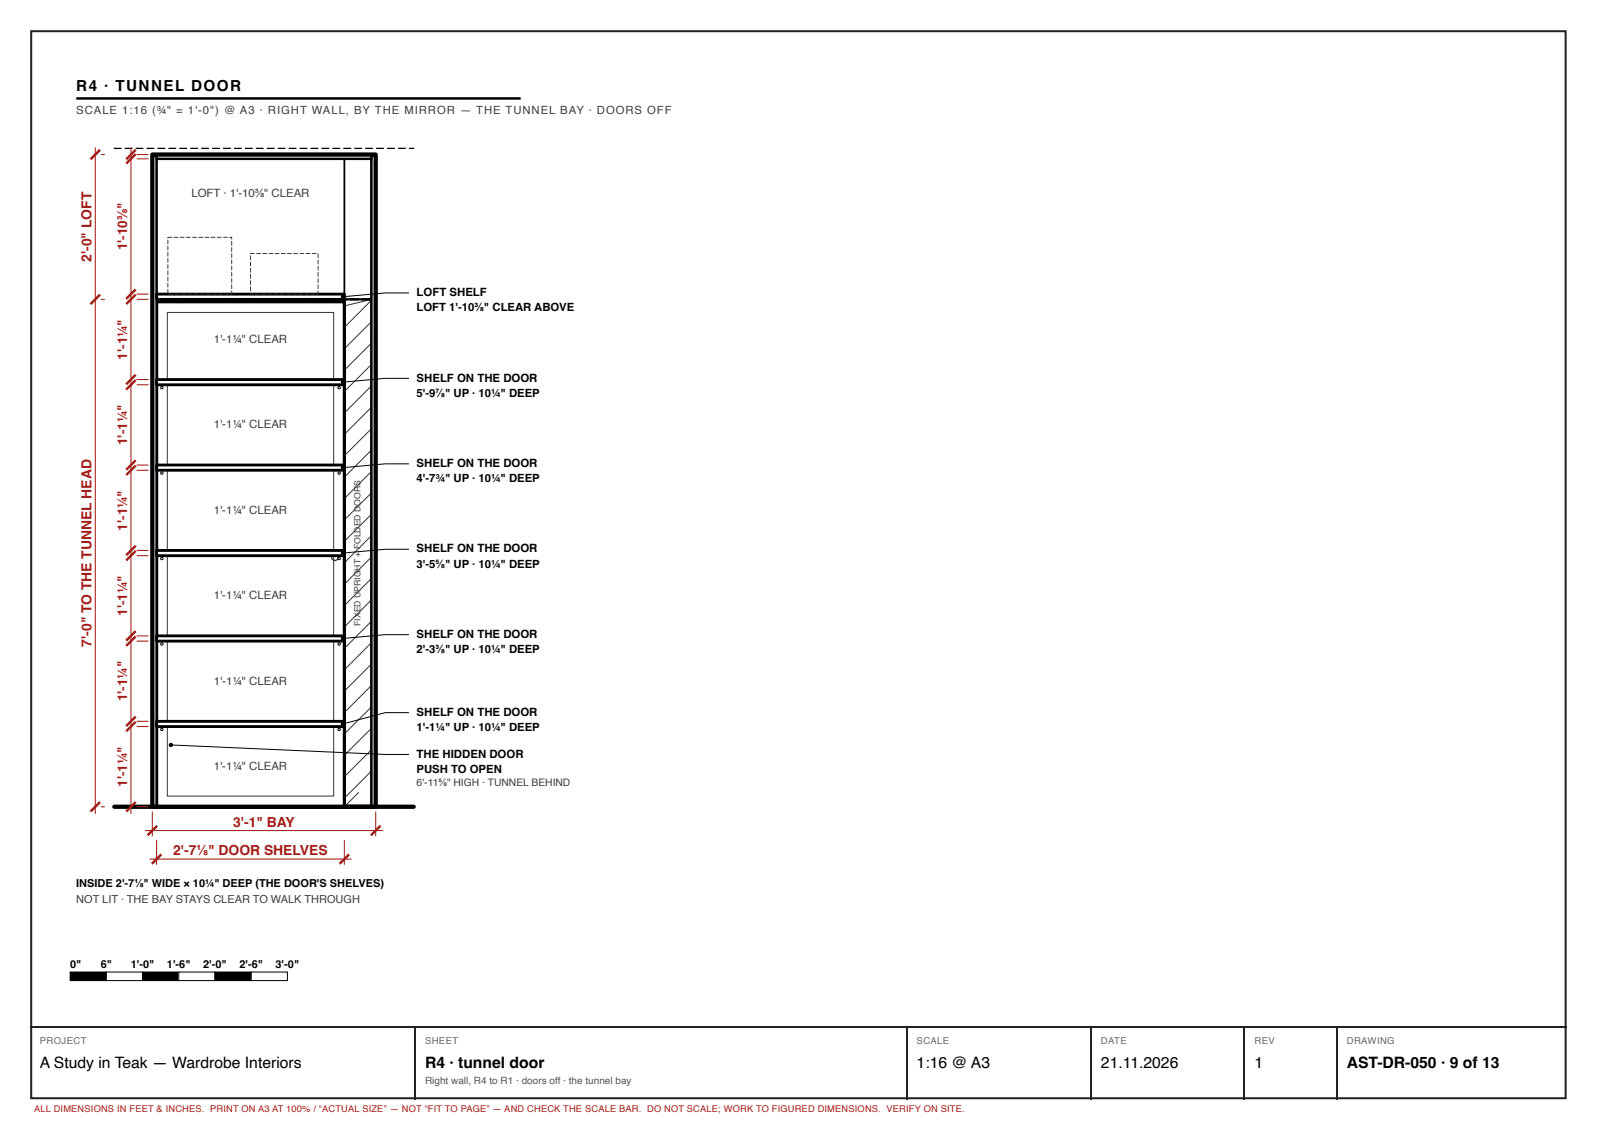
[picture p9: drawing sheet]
<svg xmlns="http://www.w3.org/2000/svg" width="420mm" height="297mm" viewBox="0 0 420 297" stroke-linecap="round" stroke-linejoin="round" font-family="sans-serif">
<path d="M8.2 8.2h403.5v280.5h-403.5z" fill="none" stroke="#222" stroke-width=".53"/>
<path d="M20.1 25.9h116.8" fill="none" stroke="#000" stroke-width=".66" stroke-linecap="butt"/>
<path d="M29.9 38.9l1.9-.1 .2 .2-.2 .2h-1.7zM32.8 38.9l1.9-.1 .2 .2-.2 .2h-1.8zM35.7 38.9l1.9-.1 .1 .2-.1 .2h-1.8zM38.6 38.9l1.8-.1 .2 .2-.2 .2h-1.7zM41.4 38.9l1.9-.1 .2 .2-.2 .2h-1.7zM44.3 38.9l1.9-.1 .2 .2-.2 .2h-1.8zM47.2 38.9l1.9-.1 .1 .2-.1 .2h-1.8zM50.1 38.9l1.8-.1 .2 .2-.2 .2h-1.7zM52.9 38.9l1.9-.1 .2 .2-.2 .2h-1.7zM55.8 38.9l1.9-.1 .1 .2-.1 .2h-1.8zM58.7 38.9l1.9-.1 .1 .2-.1 .2h-1.8zM61.6 38.9l1.8-.1 .2 .2-.2 .2h-1.7zM64.4 38.9l1.9-.1 .2 .2-.2 .2h-1.7zM67.3 38.9l1.9-.1 .1 .2-.1 .2h-1.8zM70.2 38.9l1.9-.1 .1 .2-.1 .2h-1.8zM73.1 38.9l1.8-.1 .2 .2-.2 .2h-1.7zM75.9 38.9l1.9-.1 .2 .2-.2 .2h-1.7zM78.8 38.9l1.9-.1 .1 .2-.1 .2h-1.8zM81.7 38.9l1.9-.1 .1 .2-.1 .2h-1.8zM84.6 38.9l1.8-.1 .2 .2-.2 .2h-1.7zM87.4 38.9l1.9-.1 .2 .2-.2 .2h-1.7zM90.3 38.9l1.9-.1 .1 .2-.1 .2h-1.8zM93.2 38.9l1.9-.1 .1 .2-.1 .2h-1.8zM96.1 38.9l1.8-.1 .2 .2-.2 .2h-1.7zM98.9 38.9l1.9-.1 .2 .2-.2 .2h-1.7zM101.8 38.9l1.9-.1 .1 .2-.1 .2h-1.8zM104.7 38.9l1.9-.1 .1 .2-.1 .2h-1.8zM107.6 38.9l1.2-.1 .2 .2-.2 .2h-1.1z" fill="#000"/>
<path d="M30.1 212.1h78.7" fill="none" stroke="#000" stroke-width="1.1"/>
<path d="M90.6 78.7h7.1v133.4h-7.1z" fill="none" stroke="#000" stroke-width=".47"/>
<g fill="none" stroke="#333" stroke-width=".26">
<path d="M97.7 78.9l-7.1 7.1M97.7 78.7l-7.1 1.7M97.7 95.8l-7.1 7.1M97.7 90.2l-7.1 7.1M97.7 84.6l-7.1 7.1M97.7 118.3l-7.1 7.1M97.7 112.7l-7.1 7.1M97.7 107.1l-7.1 7.1M97.7 101.4l-7.1 7.1M97.7 135.2l-7.1 7.1M97.7 129.6l-7.1 7.1M97.7 123.9l-7.1 7.1"/>
<path d="M97.7 157.7l-7.1 7.1M97.7 152.1l-7.1 7.1M97.7 146.4l-7.1 7.1M97.7 140.8l-7.1 7.1M97.7 174.6l-7.1 7.1M97.7 168.9l-7.1 7.1M97.7 163.3l-7.1 7.1M97.7 197.1l-7.1 7.1M97.7 191.4l-7.1 7.1M97.7 185.8l-7.1 7.1M97.7 180.2l-7.1 7.1M94.3 208.3l-3.7 3.8"/>
<path d="M97.7 202.7l-7.1 7.1"/>
</g>
<path d="M41.2 79.3h49.4v132.8h-49.4z" fill="#fff"/>
<path d="M41.2 79.3h49.4v132.8h-49.4z" fill="none" stroke="#000" stroke-width=".84"/>
<path d="M44 82.1h43.7v127.1h-43.7z" fill="none" stroke="#333" stroke-width=".26"/>
<path d="M41 78.5l2.2-.1a.28 .28 0 0 1 .3 .3 .28 .28 0 0 1-.3 .3l-2.1-.1zM44 78.5l2.2-.1a.28 .28 0 0 1 .3 .3 .28 .28 0 0 1-.3 .3l-2.1-.1zM47 78.5l2.2-.1a.28 .28 0 0 1 .3 .3 .28 .28 0 0 1-.3 .3l-2.1-.1zM50 78.5l2.2-.1a.28 .28 0 0 1 .3 .3 .28 .28 0 0 1-.3 .3l-2.1-.1zM53 78.5l2.2-.1a.28 .28 0 0 1 .3 .3 .28 .28 0 0 1-.3 .3l-2.1-.1zM56 78.5l2.2-.1a.28 .28 0 0 1 .3 .3 .28 .28 0 0 1-.3 .3l-2.1-.1zM59 78.5l2.2-.1a.28 .28 0 0 1 .3 .3 .28 .28 0 0 1-.3 .3l-2.1-.1zM62 78.5l2.2-.1a.28 .28 0 0 1 .3 .3 .28 .28 0 0 1-.3 .3l-2.1-.1zM65 78.5l2.2-.1a.28 .28 0 0 1 .3 .3 .28 .28 0 0 1-.3 .3l-2.1-.1zM68 78.5l2.2-.1a.28 .28 0 0 1 .3 .3 .28 .28 0 0 1-.3 .3l-2.1-.1zM71 78.5l2.2-.1a.28 .28 0 0 1 .3 .3 .28 .28 0 0 1-.3 .3l-2.1-.1zM74 78.5l2.2-.1a.28 .28 0 0 1 .3 .3 .28 .28 0 0 1-.3 .3l-2.1-.1zM77 78.5l2.2-.1a.28 .28 0 0 1 .3 .3 .28 .28 0 0 1-.3 .3l-2.1-.1zM80 78.5l2.2-.1a.28 .28 0 0 1 .3 .3 .28 .28 0 0 1-.3 .3l-2.1-.1zM83 78.5l2.2-.1a.28 .28 0 0 1 .3 .3 .28 .28 0 0 1-.3 .3l-2.1-.1zM86 78.5l2.2-.1a.28 .28 0 0 1 .3 .3 .28 .28 0 0 1-.3 .3l-2.1-.1zM89 78.5l2.2-.1a.28 .28 0 0 1 .3 .3 .28 .28 0 0 1-.3 .3l-2.1-.1zM92 78.5l2.2-.1a.28 .28 0 0 1 .3 .3 .28 .28 0 0 1-.3 .3l-2.1-.1zM95 78.5l2.2-.1a.28 .28 0 0 1 .3 .3 .28 .28 0 0 1-.3 .3l-2.1-.1z" fill="#000"/>
<circle cx="88.1" cy="146.4" r=".88" fill="none" stroke="#333" stroke-width=".34"/>
<path d="M90.6 41.7h7.1v37h-7.1z" fill="none" stroke="#000" stroke-width=".47"/>
<path d="M40.1 40.6h1.1v171.5h-1.1z" fill="#fff"/>
<path d="M40.1 40.6h1.1v171.5h-1.1z" fill="none" stroke="#000" stroke-width=".66"/>
<path d="M97.7 40.6h1.1v171.5h-1.1z" fill="#fff"/>
<path d="M97.7 40.6h1.1v171.5h-1.1z" fill="none" stroke="#000" stroke-width=".66"/>
<path d="M41.2 40.6h56.5v1.1h-56.5z" fill="#fff"/>
<path d="M41.2 40.6h56.5v1.1h-56.5z" fill="none" stroke="#000" stroke-width=".66"/>
<path d="M40.1 40.6h58.7v171.5h-58.7z" fill="none" stroke="#000" stroke-width="1.1"/>
<path d="M41.2 189.6h49.4v1.4h-49.4z" fill="#fff"/>
<path d="M41.2 189.6h49.4v1.4h-49.4z" fill="none" stroke="#000" stroke-width=".75"/>
<g fill="none" stroke="#000" stroke-width=".26">
<circle cx="42.6" cy="191.7" r=".31"/>
<circle cx="89.2" cy="191.7" r=".31"/>
</g>
<path d="M41.2 167.1h49.4v1.4h-49.4z" fill="#fff"/>
<path d="M41.2 167.1h49.4v1.4h-49.4z" fill="none" stroke="#000" stroke-width=".75"/>
<g fill="none" stroke="#000" stroke-width=".26">
<circle cx="42.6" cy="169.3" r=".31"/>
<circle cx="89.2" cy="169.3" r=".31"/>
</g>
<path d="M41.2 144.7h49.4v1.4h-49.4z" fill="#fff"/>
<path d="M41.2 144.7h49.4v1.4h-49.4z" fill="none" stroke="#000" stroke-width=".75"/>
<g fill="none" stroke="#000" stroke-width=".26">
<circle cx="42.6" cy="146.8" r=".31"/>
<circle cx="89.2" cy="146.8" r=".31"/>
</g>
<path d="M41.2 122.2h49.4v1.4h-49.4z" fill="#fff"/>
<path d="M41.2 122.2h49.4v1.4h-49.4z" fill="none" stroke="#000" stroke-width=".75"/>
<g fill="none" stroke="#000" stroke-width=".26">
<circle cx="42.6" cy="124.4" r=".31"/>
<circle cx="89.2" cy="124.4" r=".31"/>
</g>
<path d="M41.2 99.8h49.4v1.3h-49.4z" fill="#fff"/>
<path d="M41.2 99.8h49.4v1.3h-49.4z" fill="none" stroke="#000" stroke-width=".75"/>
<g fill="none" stroke="#000" stroke-width=".26">
<circle cx="42.6" cy="101.9" r=".31"/>
<circle cx="89.2" cy="101.9" r=".31"/>
</g>
<path d="M41.2 77.3h49.4v1.4h-49.4z" fill="#fff"/>
<path d="M41.2 77.3h49.4v1.4h-49.4z" fill="none" stroke="#000" stroke-width=".75"/>
<g fill="#333">
<path d="M45.7 62.3l1.2 .1-1.1 .1zM47.3 62.3l1.2 .1-1.1 .1zM48.9 62.3l1.2 .1-1.1 .1zM50.6 62.3l1.2 .1-1.2 .1zM52.2 62.3l1.2 .1-1.1 .1zM53.8 62.3l1.2 .1-1.1 .1zM55.4 62.3l1.2 .1-1.1 .1zM57.1 62.3l1.2 .1-1.2 .1zM58.7 62.3l1.2 .1-1.1 .1zM60.3 62.3h.7v.6l-.2-.1 .1-.4-.5 .1zM60.8 63.4l.3 .1-.2 1.1zM60.8 65l.3 .1-.2 1.1zM60.8 66.6l.3 .1-.2 1.1zM60.8 68.2l.3 .1-.2 1.2zM60.8 69.9l.3 .1-.2 1.1zM60.8 71.5l.3 .1-.2 1.1zM60.8 73.1l.3 .1-.2 1.1zM60.8 74.7l.3 .1-.2 1.2zM60.8 76.4l.3 .1-.2 .9-.2-.1h.2zM59.1 77.2l1.2 .1-1.1 .1zM57.4 77.2l1.3 .1-1.2 .1zM55.8 77.2l1.2 .1-1.1 .1zM54.2 77.2l1.2 .1-1.1 .1zM52.6 77.2l1.2 .1-1.1 .1zM50.9 77.2l1.3 .1-1.2 .1zM49.3 77.2l1.2 .1-1.1 .1zM47.7 77.2l1.2 .1-1.1 .1zM46.1 77.2l1.2 .1-1.1 .1zM44.4 77.2l1.3 .1-1.2 .1zM44.1 76l.2 .1-.2 1.1zM44.1 74.4h.2l-.2 1.2zM44.1 72.7l.2 .1-.2 1.1zM44.1 71.1l.2 .1-.2 1.1zM44.1 69.5l.2 .1-.2 1.1zM44.1 67.9h.2l-.2 1.2zM44.1 66.2l.2 .1-.2 1.1zM44.1 64.6l.2 .1-.2 1.1zM44.1 63l.2 .1-.2 1.1zM44.1 62.3l1.2 .1h-1.2v.2z"/>
<path d="M67.4 66.6h1.2l-1.1 .2zM69 66.6h1.2l-1.1 .2zM70.7 66.6h1.2l-1.2 .2zM72.3 66.6h1.2l-1.1 .2zM73.9 66.6h1.2l-1.1 .2zM75.5 66.6h1.2l-1.1 .2zM77.2 66.6h1.2l-1.2 .2zM78.8 66.6h1.2l-1.1 .2zM80.4 66.6h1.2l-1.1 .2zM82 66.6h1.2l-1.1 .2zM83.6 66.7h.2l-.2 1.2zM83.6 68.3l.2 .1-.2 1.1zM83.6 69.9l.2 .1-.2 1.1zM83.6 71.5l.2 .1-.2 1.1zM83.6 73.2h.2l-.2 1.2zM83.6 74.8l.2 .1-.2 1.1zM83.6 76.4h.2v.9l-.3 .1-.1-.2 .2 .1zM81.7 77.2l1.3 .1-1.2 .1zM80.1 77.2l1.2 .1-1.1 .1zM78.5 77.2l1.2 .1-1.1 .1zM76.9 77.2l1.2 .1-1.1 .1zM75.2 77.2l1.3 .1-1.2 .1zM73.6 77.2l1.2 .1-1.1 .1zM72 77.2l1.2 .1-1.1 .1zM70.4 77.2l1.2 .1-1.1 .1zM68.7 77.2l1.3 .1-1.2 .1zM67.1 77.2l1.2 .1-1.1 .1zM65.8 76.9l.2 .1-.1 .3 .7-.1 .1 .2h-.9zM65.8 75.3l.2 .1-.1 1.1zM65.8 73.7l.2 .1-.1 1.1zM65.8 72.1l.2 .1-.1 1.1zM65.8 70.4l.2 .1-.1 1.2zM65.8 68.8l.2 .1-.1 1.1zM65.8 67.2l.2 .1-.1 1.1zM65.8 66.6h1.2h-1.1v.2z"/>
</g>
<g fill="none" stroke="#a51d17" stroke-width=".28">
<path d="M25.1 38.7v175.2M34.4 38.7v175.2M26.6 40.6h1M35.9 40.6h3.2M35.9 41.7h3.2M26.6 78.7h1M35.9 77.3h3.2M35.9 78.7h3.2M35.9 99.8h3.2M35.9 101.1h3.2M35.9 122.2h3.2M35.9 123.6h3.2"/>
<path d="M35.9 144.7h3.2M35.9 146.1h3.2M35.9 167.1h3.2M35.9 168.5h3.2M35.9 189.6h3.2M35.9 191h3.2M26.6 212.1h1M35.9 212.1h3.2M38.2 218.3h62.5M40.1 213.3v6.5M98.8 213.3v6.5M39.3 225.8h53.1"/>
<path d="M41.2 220.8v6.5M90.6 220.8v6.5"/>
</g>
<g fill="none" stroke="#a51d17" stroke-width=".64" stroke-linecap="butt">
<path d="M26.3 39.4l-2.5 2.5M35.7 39.4l-2.5 2.5M35.7 40.5l-2.5 2.5M26.3 77.4l-2.5 2.5M35.7 76.1l-2.5 2.5M35.7 77.4l-2.5 2.5M35.7 98.5l-2.5 2.5M35.7 99.9l-2.5 2.5M35.7 121l-2.5 2.5M35.7 122.4l-2.5 2.5M35.7 143.4l-2.5 2.5M35.7 144.8l-2.5 2.5"/>
<path d="M35.7 165.9l-2.5 2.5M35.7 167.3l-2.5 2.5M35.7 188.3l-2.5 2.5M35.7 189.7l-2.5 2.5M26.3 210.8l-2.5 2.5M35.7 210.8l-2.5 2.5M41.3 217.1l-2.5 2.5M100 217.1l-2.5 2.5M42.4 224.6l-2.5 2.5M91.8 224.6l-2.5 2.5"/>
</g>
<path d="M107.5 77h-6.2l-11.1 1M107.5 99.4h-6.2l-11.1 1M107.5 121.9h-6.2l-11.1 1M107.5 144.4h-6.2l-11.1 1M107.5 166.8h-6.2l-11.1 1M44.9 195.8l56.4 2.5h6.2M107.5 187.3h-6.2l-11.1 3M18.4 255.5h9.6v2.2h-9.6z" fill="none" stroke="#000" stroke-width=".26"/>
<g fill="#000">
<path d="M18.4 255.5h9.6v2.2h-9.6z"/>
<circle cx="90.2" cy="78" r=".56"/>
<circle cx="90.2" cy="100.4" r=".56"/>
<circle cx="90.2" cy="122.9" r=".56"/>
<circle cx="90.2" cy="145.4" r=".56"/>
<circle cx="90.2" cy="167.8" r=".56"/>
<circle cx="44.9" cy="195.8" r=".56"/>
<circle cx="90.2" cy="190.3" r=".56"/>
</g>
<path d="M28 255.5h9.5v2.2h-9.5z" fill="#fff"/>
<path d="M28 255.5h9.5v2.2h-9.5zM37.5 255.5h9.5v2.2h-9.5z" fill="none" stroke="#000" stroke-width=".26"/>
<path d="M37.5 255.5h9.5v2.2h-9.5z" fill="#000"/>
<path d="M47 255.5h9.5v2.2h-9.5z" fill="#fff"/>
<path d="M47 255.5h9.5v2.2h-9.5zM56.5 255.5h9.5v2.2h-9.5z" fill="none" stroke="#000" stroke-width=".26"/>
<path d="M56.5 255.5h9.5v2.2h-9.5z" fill="#000"/>
<path d="M66.1 255.5h9.5v2.2h-9.5z" fill="#fff"/>
<path d="M66.1 255.5h9.5v2.2h-9.5z" fill="none" stroke="#000" stroke-width=".26"/>
<path d="M7.9 270h404.1M109.1 270.1v18.8M238.5 270.1v18.8M286.9 270.1v18.8M327.2 270.1v18.8M351.5 270.1v18.8" fill="none" stroke="#222" stroke-width=".26"/>
<g font-size="4.1">
<text x="10.5" y="280.7">A Study in Teak — Wardrobe Interiors</text>
<text x="111.8" y="280.7">R4 · tunnel door</text>
<text x="241" y="280.7">1:16 @ A3</text>
<text x="289.5" y="280.7">21.11.2026</text>
<text x="329.9" y="280.7">1</text>
<text x="354.1" y="280.7">AST-DR-050 · 9 of 13</text>
</g>
<text font-size="4" x="20.1" y="24">R4 · TUNNEL DOOR</text>
<g font-size="3.6" fill="#a51d17">
<text x="24.1" y="68.8" transform="rotate(-90 24.1 68.8)">2'-0&quot; LOFT</text>
<text x="24.1" y="170" transform="rotate(-90 24.1 170)">7'-0&quot; TO THE TUNNEL HEAD</text>
<text x="61.3" y="217.3">3'-1&quot; BAY</text>
<text x="45.6" y="224.8">2'-7⅛&quot; DOOR SHELVES</text>
</g>
<g font-size="3.5" fill="#a51d17">
<text x="33.4" y="65.8" transform="rotate(-90 33.4 65.8)">1'-10⅜&quot;</text>
<text x="33.4" y="94.5" transform="rotate(-90 33.4 94.5)">1'-1¼&quot;</text>
<text x="33.4" y="117" transform="rotate(-90 33.4 117)">1'-1¼&quot;</text>
<text x="33.4" y="139.4" transform="rotate(-90 33.4 139.4)">1'-1¼&quot;</text>
<text x="33.4" y="161.9" transform="rotate(-90 33.4 161.9)">1'-1¼&quot;</text>
<text x="33.4" y="184.4" transform="rotate(-90 33.4 184.4)">1'-1¼&quot;</text>
<text x="33.4" y="206.8" transform="rotate(-90 33.4 206.8)">1'-1¼&quot;</text>
</g>
<g font-size="3" fill="#3d3d3d">
<text x="20.1" y="30">SCALE 1:16 (¾&quot; = 1'-0&quot;) @ A3 · RIGHT WALL, BY THE MIRROR — THE TUNNEL BAY · DOORS OFF</text>
<text x="50.3" y="51.9">LOFT · 1'-10⅜&quot; CLEAR</text>
<text x="56.2" y="90.1">1'-1¼&quot; CLEAR</text>
<text x="56.2" y="112.6">1'-1¼&quot; CLEAR</text>
<text x="56.2" y="135">1'-1¼&quot; CLEAR</text>
<text x="56.2" y="157.5">1'-1¼&quot; CLEAR</text>
<text x="56.2" y="179.9">1'-1¼&quot; CLEAR</text>
<text x="56.2" y="202.4">1'-1¼&quot; CLEAR</text>
</g>
<g font-size="3">
<text x="109.5" y="77.8">LOFT SHELF</text>
<text x="109.5" y="81.8">LOFT 1'-10⅜&quot; CLEAR ABOVE</text>
<text x="109.5" y="100.3">SHELF ON THE DOOR</text>
<text x="109.5" y="104.3">5'-9⅞&quot; UP · 10¼&quot; DEEP</text>
<text x="109.5" y="122.8">SHELF ON THE DOOR</text>
<text x="109.5" y="126.8">4'-7¾&quot; UP · 10¼&quot; DEEP</text>
<text x="109.5" y="145.2">SHELF ON THE DOOR</text>
<text x="109.5" y="149.2">3'-5⅝&quot; UP · 10¼&quot; DEEP</text>
<text x="109.5" y="167.7">SHELF ON THE DOOR</text>
<text x="109.5" y="171.7">2'-3⅜&quot; UP · 10¼&quot; DEEP</text>
<text x="109.5" y="188.2">SHELF ON THE DOOR</text>
<text x="109.5" y="192.2">1'-1¼&quot; UP · 10¼&quot; DEEP</text>
<text x="109.5" y="199.1">THE HIDDEN DOOR</text>
<text x="109.5" y="203.1">PUSH TO OPEN</text>
</g>
<g font-size="2.9">
<text x="20.1" y="233">INSIDE 2'-7⅛&quot; WIDE × 10¼&quot; DEEP (THE DOOR'S SHELVES)</text>
<text x="18.4" y="254.5">0&quot;</text>
<text x="26.5" y="254.5">6&quot;</text>
<text x="34.4" y="254.5">1'-0&quot;</text>
<text x="43.9" y="254.5">1'-6&quot;</text>
<text x="53.4" y="254.5">2'-0&quot;</text>
<text x="62.9" y="254.5">2'-6&quot;</text>
<text x="72.5" y="254.5">3'-0&quot;</text>
</g>
<text font-size="2.9" fill="#3d3d3d" x="20.1" y="237.3">NOT LIT · THE BAY STAYS CLEAR TO WALK THROUGH</text>
<text font-size="2.7" fill="#3d3d3d" x="109.5" y="206.5">6'-11⅝&quot; HIGH · TUNNEL BEHIND</text>
<text font-size="2.6" fill="#555" x="111.8" y="285">Right wall, R4 to R1 · doors off · the tunnel bay</text>
<g font-size="2.5" fill="#666">
<text x="10.5" y="274.4">PROJECT</text>
<text x="111.8" y="274.4">SHEET</text>
<text x="241" y="274.4">SCALE</text>
<text x="289.5" y="274.4">DATE</text>
<text x="329.9" y="274.4">REV</text>
<text x="354.1" y="274.4">DRAWING</text>
</g>
<text font-size="2.4" fill="#a51d17" x="9" y="292.4">ALL DIMENSIONS IN FEET &amp; INCHES. PRINT ON A3 AT 100% / “ACTUAL SIZE” — NOT “FIT TO PAGE” — AND CHECK THE SCALE BAR. DO NOT SCALE; WORK TO FIGURED DIMENSIONS. VERIFY ON SITE.</text>
<text font-size="2.3" fill="#3d3d3d" x="94.8" y="164.5" transform="rotate(-90 94.8 164.5)">FIXED UPRIGHT + FOLDED DOORS</text>
</svg>
